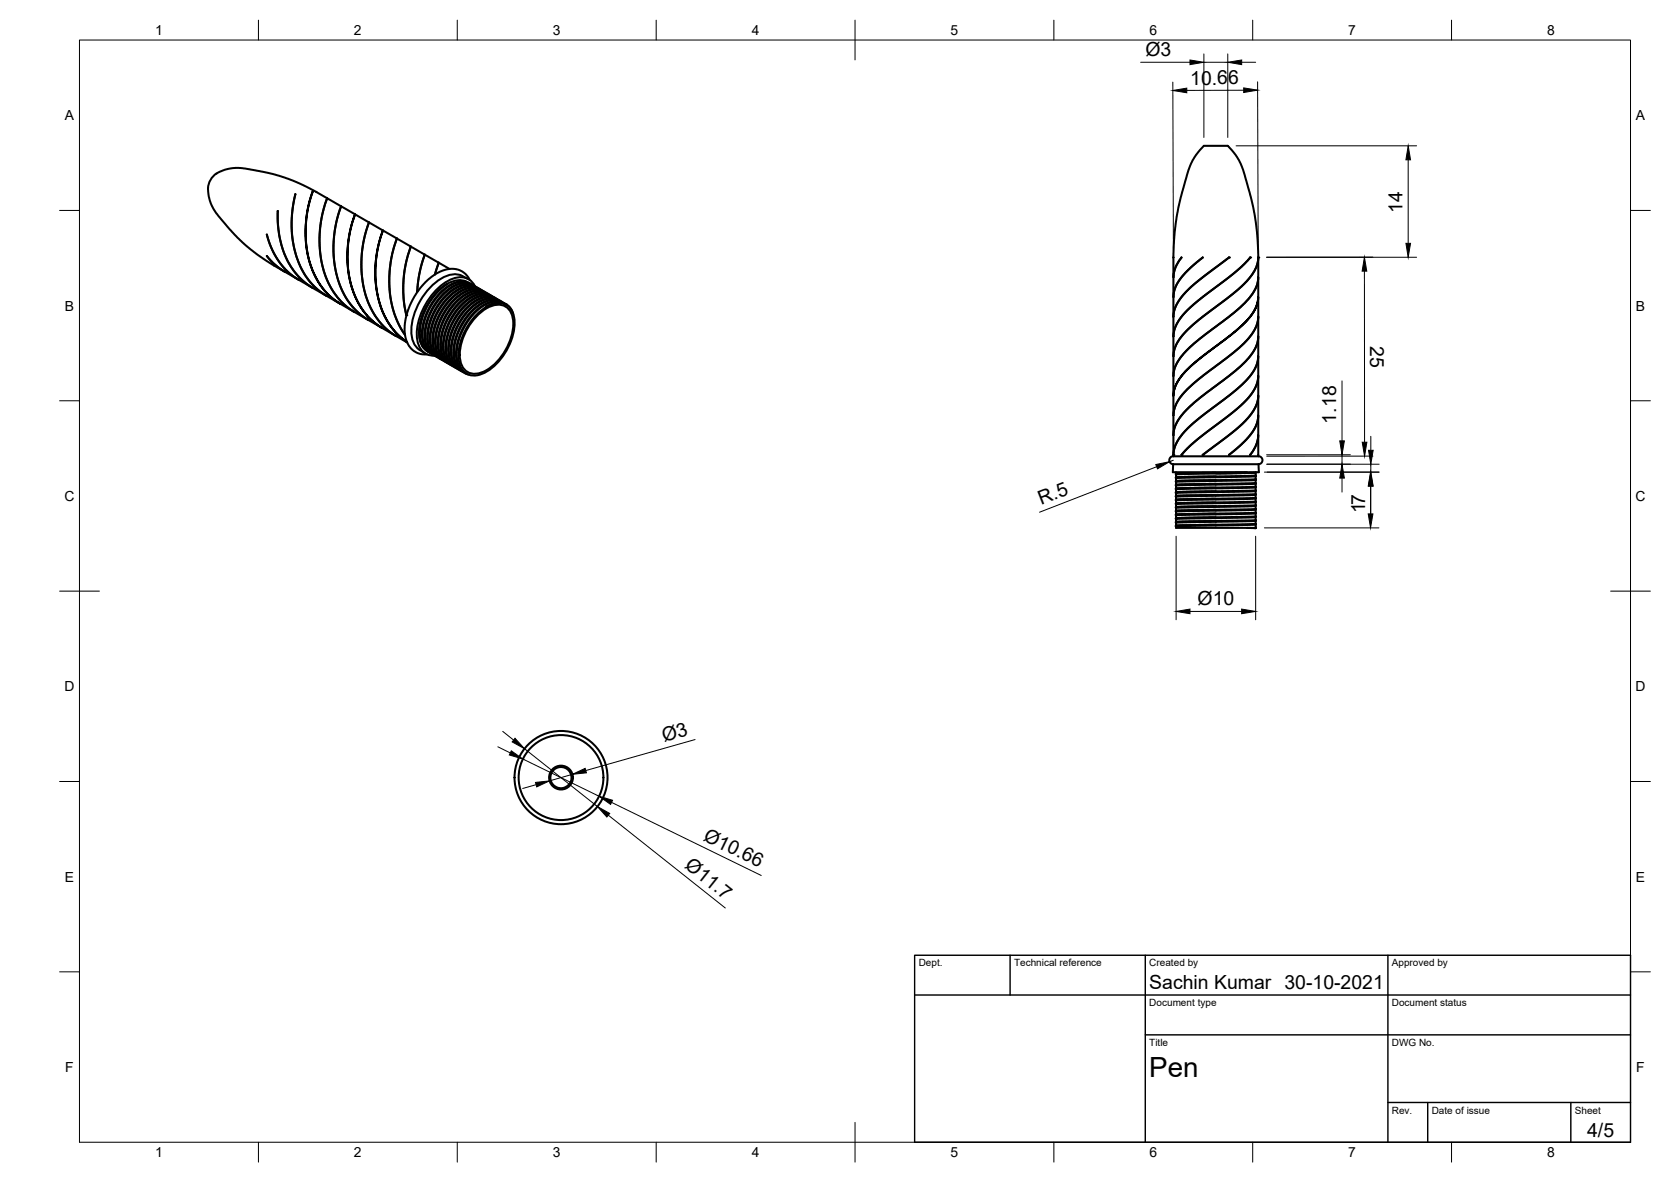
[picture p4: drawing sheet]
<svg xmlns="http://www.w3.org/2000/svg" width="420mm" height="297mm" viewBox="0 0 420 297" stroke-linecap="round" stroke-linejoin="round" font-family="sans-serif">
<!-- layer: Visible -->
<g fill="none" stroke="#000" stroke-width=".51">
<path d="M69.8 53h.1M69.8 53l.1 3.7 .5 3.5a18 18 0 0 0 8.2 12.1M69.8 53l.1 3.4 .5 3.8a18 18 0 0 0 8.2 12.1M78.7 47.9l-.8 2.6-.7 3.5-.3 3.4v3.5l.5 3 .7 2.7 1.3 3.1 1.4 2.3a15.1 15.1 0 0 0 4.8 4.4l-.3-.2a19.6 19.6 0 0 1-8.4-16.2v-3.2l.3-3.3 .8-3.5zM82.2 49.8l-1 3.3-.6 2.9-.3 2.9v2.7l.4 3.5 .7 3.2 .8 2.1 1.2 2.3a16 16 0 0 0 5.7 5.7 19.3 19.3 0 0 1-8.7-15.8v-3.4l.3-3.4 .6-2.9 .9-3.1M85.7 51.8l-.9 3.1-.6 2.6-.4 5.2 .4 4.1 .6 2.9 .9 2.7a16.7 16.7 0 0 0 6.9 8M85.7 51.8l-1.2 4.4-.6 5.3v2.8l.3 2.6 .7 3.2 .7 1.8a16.8 16.8 0 0 0 7 8.5M89.2 53.9l-1.2 4.3-.6 5.3 .3 5.4 .5 2.5 .9 2.6a16.5 16.5 0 0 0 7 8.4 19.1 19.1 0 0 1-8.7-15.5l-.1-2.4 .3-4 .6-3.2zM92.7 55.9l-1.4 5.3-.4 5.2 .1 2.6 .4 3.2 .8 2.9 .9 2.1a16.3 16.3 0 0 0 6.5 7.3 19.2 19.2 0 0 1-8.7-15.8l-.1-2.8 .4-3.9 .5-2.9zM96.2 57.9l-1.3 5.1-.5 4.7 .3 5 .4 2.2 1 3a17.1 17.1 0 0 0 6.3 8.1l-.5-.4a20 20 0 0 1-7.5-15.7v-3.2l.3-2.7 .7-3.4zM96.2 57.9l-16.7-9.7-5.9-2.8-5.1-1.7-5.8-1.2-2.8-.3-2.9 .3a5.4 5.4 0 0 0-4.6 6.3l.5 2.1 .9 1.9 4 4.9 1.9 2 3.1 2.8 1.9 1.5 4.2 2.7M96.3 57.9l3.5 2"/>
<path d="M99.8 59.9l-.9 2.7-.7 3.3-.3 3.6v3.3l.5 3.5 .9 2.8 1 2.5 1.5 2.6M99.8 60l-1.2 3.8-.4 2.6-.3 3.3 .1 3.9 .6 3.3 .8 2.6 1 2.3 1.4 2.3M99.8 59.9l10.5 6.1M67.1 64.3a16.1 16.1 0 0 0 4.5 3.9 15.7 15.7 0 0 1-4.5-3.9zM68.9 66.7h.1M68.9 66.7l23.7 13.7M75.1 70.3l-2.3-1.6-2.4-2.6-2.1-3.7-1.2-3.4 1.4 3.8 2 3.5 2.1 2.2 2.5 1.8M82.1 74.3l-2.6-1.9-2.1-2.2-1.8-3.1-1.2-3-.8-3.8-.3-3.5 .3-4.7 .7-3.3-.7 3.7-.3 4.8 .3 3.3 .8 3.5 1.5 3.6 1.5 2.5 2.4 2.5 2.3 1.6M103.3 62l-1.3 4.5-.5 3.9v4.6l.7 4.2-.1-.4a29.9 29.9 0 0 1 1.2-16.8zM106.8 64l-1.4 5.1-.5 4.2 .4-4.1zM107.2 77a11.1 11.1 0 0 0-1.2 9.7l.4 .6M110.3 66l-1 3"/>
<path d="M110.3 66l-.9 3M110.3 66l2.7 1.6M112.5 71.4l-2 1.6-1.6 1.7-1.5 2.2-1.3 3.2-.5 2.7 .1 2.5 .8 1.9 1.2 1.2M112.5 71.4h-.2l-1.4 .9-2.2 2.3-1.7 2.8-1 2.7a7.8 7.8 0 0 0 .9 7.8l1 .7M117.3 70.8a4.9 4.9 0 0 0-4.8 .5M117.7 70.1a6 6 0 0 0-7.7 .5 16.6 16.6 0 0 0-6.5 13.5 5.1 5.1 0 0 0 2 3.8M118.1 71.3a5.6 5.6 0 0 0-6.1 1.3l-1.7 1.6-1.2 1.5-1.9 3.6-.6 2.1-.3 2.1 .2 2.7a4.4 4.4 0 0 0 1.9 2.6M118.1 70.4l-.8-1.2-1.1-1-1.2-.5-1.5-.2-1.3 .2-1.9 .8-1.7 1-1.7 1.5-1.4 1.6-1.4 2.2-1 1.9-.9 2.4-.4 2-.1 1.9 .3 2.1 .6 1.3a4.8 4.8 0 0 0 4.8 2.7M118.3 71.4l.1 .1M118.4 71.3a5 5 0 0 0-6 .8l-1.3 1-1.5 1.6-1 1.4-1.1 2.1-1.2 3.7-.2 3.1a4.7 4.7 0 0 0 2.5 4M118.6 71.7h.1M118.7 71.6a5.8 5.8 0 0 0-6.2 1.5l-2.6 2.8-1 1.6-1.1 2.2-.8 3.1-.1 2.1 .2 1.3a4.4 4.4 0 0 0 2 2.9"/>
<path d="M118.9 71.9l.1 .1M119 71.8h.1M119 71.7a5.2 5.2 0 0 0-6.2 .9l-2.5 2.5-1 1.4-1.3 2.3-.7 2.1-.5 1.9-.1 1.7 .2 1.6a4.2 4.2 0 0 0 2.4 3.3 4.3 4.3 0 0 1-4.5-4.4 16.3 16.3 0 0 1 8.5-14.8 4.3 4.3 0 0 1 6.1 1.7M119.1 72.3h.1M119.3 72v.1M119.4 72h-.1a6 6 0 0 0-6.4 1.7l-1.6 1.6-1.1 1.5-1.1 1.9-.8 2.1-.5 2-.2 1.7 .1 1.7 .3 1.2a4.3 4.3 0 0 0 1.7 2.1M119.5 72.3l.1 .1M119.6 72.2h.1M119.7 72.1a5.2 5.2 0 0 0-6.2 .9l-2.7 2.7-1.3 1.9-1.1 2.3-.6 1.9-.4 1.8v1.7l.2 1.4a4.3 4.3 0 0 0 2.3 3.1M119.7 79.6a8 8 0 0 1 6.3-3 4.1 4.1 0 0 1 3.1 4.8 14.5 14.5 0 0 1-7.8 12.1 3.8 3.8 0 0 1-5.6-3.3 14.3 14.3 0 0 1 4-10.6zM119.8 72.7h.1M119.9 72.4l.1 .1"/>
<path d="M120 72.4a5.8 5.8 0 0 0-6.2 1.5l-1.3 1.2-1.5 1.9-1.3 2.1-.8 2-.5 2-.2 1.8 .1 1.6 .4 1.3a4.3 4.3 0 0 0 1.7 2.1M120.2 72.7l.1 .1M120.3 72.6h.1M120.4 72.5a5.2 5.2 0 0 0-6.2 .9l-2.7 2.6-1.2 1.7-1.1 2.3-1 3.5-.1 2 .2 1.8a4.1 4.1 0 0 0 2.3 2.8M120.5 73v.1M120.6 72.8v.1M120.7 72.8a5.8 5.8 0 0 0-6.3 1.5l-2.6 2.9-1.1 1.7-.9 1.9-.5 1.8-.4 2v1.7l.4 1.7a4.2 4.2 0 0 0 1.7 2.3M120.9 73.1v.1M121 72.9v.1M121 72.9a5.1 5.1 0 0 0-6 .7l-1.2 1-1.7 1.8-1.9 3.1-1.2 3.5-.3 2 .1 1.3a4.7 4.7 0 0 0 2.5 4.2M121.1 73.4l.1 .1M121.3 73.2h.1"/>
<path d="M121.4 73.2a6 6 0 0 0-6.6 1.8l-2.4 2.6-1.8 3.4-.9 2.9-.1 1.5v1.8a4.5 4.5 0 0 0 2.1 3.5M121.5 73.5h.1M121.6 73.3l.1 .1M121.7 73.2a5 5 0 0 0-6 .8l-1.3 1-1.3 1.4-1.2 1.6-1.1 2.1-1.2 3.5-.2 3.1a4.8 4.8 0 0 0 2.5 4.2M121.8 73.8v.1M121.9 73.6h.1M122 73.5a5.8 5.8 0 0 0-6.2 1.5l-2.6 2.8-2 3.6-.9 3.3-.1 2.1 .2 1.3a4.2 4.2 0 0 0 2 2.9M122.2 73.8l.1 .1M122.3 77l2.2-.9h1.8l1.5 .8 .7 .7 .5 1.1M122.3 73.7v.1M122.3 77l.1 .2zM122.3 73.6a5.2 5.2 0 0 0-6.1 .9l-2.6 2.5-1.3 1.9-.9 1.6-1.2 3.7-.1 3.1a4.7 4.7 0 0 0 2.5 4"/>
<path d="M122.4 74.2h.1M122.6 73.9v.1M122.7 73.9a5.8 5.8 0 0 0-6.3 1.5l-2.5 2.8-1.8 3.1-.6 1.6-.5 2.2-.1 1.9 .2 1.5a4.4 4.4 0 0 0 1.9 2.9M122.9 74.2v.1M122.9 74.1h.1M123 74a5.2 5.2 0 0 0-6.2 .9l-2.5 2.5-1.4 1.9-.9 1.8-.8 2.1-.4 1.9-.1 1.5 .2 1.8a4.4 4.4 0 0 0 2.3 3.3M123.1 74.6h.1M123.2 74.3l.1 .1M123.3 74.3a5.8 5.8 0 0 0-6.2 1.5l-2.4 2.5-2.1 3.6-.6 1.8-.4 2-.1 1.7 .2 1.5a4.4 4.4 0 0 0 2 2.9M123.5 74.6l.1 .1M123.6 74.5h.1M123.6 74.4a5.2 5.2 0 0 0-6.1 .9l-2.7 2.6-1.2 1.7-1 2.1-.8 2.1-.3 1.6-.1 2 .2 1.8a4.1 4.1 0 0 0 2.3 2.8"/>
<path d="M123.8 74.9v.1M123.9 74.7l.1 .1M124 74.7a5.8 5.8 0 0 0-6.3 1.5l-1.4 1.4-1.2 1.5-1.8 3.2-.7 2.3-.4 1.7v2.1l.2 1a4.3 4.3 0 0 0 1.9 2.8M124.2 75v.1M124.2 74.9h.1M124.3 74.8a5.3 5.3 0 0 0-6.2 .9l-2.7 2.6-1 1.5-1.3 2.5-1 3.5-.1 2 .2 1.2a4.4 4.4 0 0 0 2.4 3.4M124.4 75.3l.1 .1M124.6 75.1h.1M124.7 75.1a5.8 5.8 0 0 0-6.3 1.5l-1.5 1.4-1.2 1.5-1.8 3.4-.7 2-.3 1.8v1.6l.2 1.5a4.2 4.2 0 0 0 1.9 2.8M124.8 75.4h.1M124.9 75.2l.1 .1M125 75.1a5.3 5.3 0 0 0-6.2 .9l-2.4 2.3-1.3 1.9-.9 1.6-.7 1.6-.6 2.1-.2 3.1a4.7 4.7 0 0 0 2.5 4.2"/>
<path d="M125.1 75.7v.1M125.2 75.5h.1M125.3 75.4a5.8 5.8 0 0 0-6.3 1.5l-1.4 1.5-1.6 2.1-1.7 3.5-.5 1.8-.3 1.9 .1 2 .4 1.3a3.8 3.8 0 0 0 1.7 1.9M125.5 75.8h.1M125.6 75.6v.1M125.6 75.5a5 5 0 0 0-6 .8l-1.4 1.2-1.3 1.4-2.2 3.4-1.2 3.8-.1 3.1a4.7 4.7 0 0 0 2.5 4M125.8 76.1v.1M125.9 75.8v.1M126 75.8h-.1a6 6 0 0 0-6.4 1.7l-2.3 2.6-1.4 2.2-.7 1.6-.8 3.1-.1 1.9 .2 1.5a4.2 4.2 0 0 0 1.9 2.9M126.2 76.1v.1M126.2 76h.1M126.3 75.9a5.2 5.2 0 0 0-6.2 .9l-2.5 2.5-2.2 3.4-1.1 3.3-.3 1.9v1.7a4.6 4.6 0 0 0 2.5 4"/>
<path d="M126.5 76.2l.1 .1M126.7 76.3l-.9-.1-1.4 .1-2 .9M126.7 76.3l.6 .3M126.7 76.3a5.1 5.1 0 0 1 2.7 5.9 15.1 15.1 0 0 1-8.5 11.9 4 4 0 0 1-5.6-3.8 15.4 15.4 0 0 1 7-13.2M126.9 76.4a5.2 5.2 0 0 0-6 .9l-1.7 1.5-1.2 1.5-1.3 1.9-.8 1.8-1 3.5-.1 1.7 .2 1.5a4.1 4.1 0 0 0 2.2 3.1M126.9 76.3a5.1 5.1 0 0 0-6 .8l-2.6 2.5-2.1 3.3-1.2 3.4-.3 2.8a4.7 4.7 0 0 0 3.1 5M295 79.6a10.6 10.6 0 0 1 4.2-7.2l3.9-3.3 5.9-4.4-7.4 5.6-3.4 3a9.6 9.6 0 0 0-3.2 6.3M295.1 74.6l.3-2 1.2-2.3 2.5-2.8 3.3-2.8-3.1 2.7-2.5 2.6-1.4 2.5-.3 2.2M295.1 69.7l.2-1.6 .3-1.1 1.5-2.3-1.6 2.7-.4 2.3M298.4 78l3.4-2.9 8.9-6.8 3.6-3.6-1.7 1.9-2.2 2-9 6.8-2.8 2.5-1.5 1.7-1.3 2-.5 1.4-.3 1.5 .3-1.8 .6-1.4 1-1.6zM316.4 74.6a10 10 0 0 1-3.9 7l-2.9 2.5-9.8 7.6-2.5 2.5-1.4 2.2a6.7 6.7 0 0 0-.9 3 11.3 11.3 0 0 1 4.8-7.7l11.2-8.7 2.4-2.4 1.7-2.1a7.3 7.3 0 0 0 1.3-3.9zM316.4 69.6a10.6 10.6 0 0 1-4.3 7.4l-3 2.6-8.9 6.7-2.4 2.4-1.6 2.1a6.9 6.9 0 0 0-1.2 3.7v-.2a12 12 0 0 1 5-7.8l10.7-8.3 2.9-2.7 1.6-2.2a6.7 6.7 0 0 0 1.2-3.7z"/>
<path d="M316.4 79.6a10.9 10.9 0 0 1-4.5 7.6l-11.9 9.3-2.7 2.7-1.2 1.7a6.8 6.8 0 0 0-1 3.5 10.1 10.1 0 0 1 4-7.2l3.5-2.9 9-7 2.3-2.3 1.3-1.7a7.2 7.2 0 0 0 1.2-3.7zM316.4 64.7a11.1 11.1 0 0 1-4.6 7.5l-10.9 8.6-2.6 2.3-1.6 2a7.6 7.6 0 0 0-1.6 4.4 10.6 10.6 0 0 1 4.3-7.3l2.2-2 9.8-7.5 2.7-2.7 1.5-2.2a6.7 6.7 0 0 0 .8-3.1M92.6 80.4l7 4.1M99.7 84.5l2.7 1.5M105.5 87.9l1.4 .9M108 88.5h.1M108.4 88.7h.1M108.7 88.9h.1M108.7 88.8h.1M109 89l.1 .1M109.1 88.8h.1M109.3 89.3h.1"/>
<path d="M109.4 89.2h.1M109.7 89.4l.1 .1M109.8 89.2h.1M110 89.6l.1 .1M110.1 89.5h.1M110.3 89.8h.1M110.4 89.6h.2M110.6 90l.1 .1M110.7 89.9h.1M111 90.2h.1M111.1 90h.1M111.3 90.4l.1 .1"/>
<path d="M111.4 90.3h.1M111.7 90.6h.1M111.8 90.4h.1M112 90.8h.1M112 90.7h.1M112.3 90.9l.1 .1M112.4 90.7h.1M112.6 91.2h.1M112.7 91l.1 .1M113 91.3h.1M113.1 91.1h.1M113.3 91.6h.1"/>
<path d="M113.4 91.4h.1M113.6 91.7h.1M113.8 91.5h.1M113.9 91.9l.1 .1M114 91.8h.1M114.3 92.1h.1M114.4 91.9h.1M114.6 92.3l.1 .1M114.7 92.2h.1M115 92.5h.1M115.1 92.3h.1M115.3 92.7h.1"/>
<path d="M115.3 92.6h.1M115.6 92.8l.1 .1M115.7 92.7h.1M115.9 93.1h.1M116 92.9l.1 .1M116.3 93.2h.1M116.6 93.5h.1M117 93.7l.3 .2M316.4 89.5a10 10 0 0 1-3.9 7l-2.9 2.5-9.8 7.6-2.5 2.5-1.4 2.1a6.7 6.7 0 0 0-.9 3.1 11.1 11.1 0 0 1 4.6-7.5l12-9.6 1.8-1.7 1.7-2.1a7.3 7.3 0 0 0 1.3-3.9zM316.4 99.4a10.6 10.6 0 0 1-4.1 7.3l-4 3.2-5.9 4.4 7.4-5.6 3.4-3a9.7 9.7 0 0 0 3.2-6.3zM316.4 94.5l-.3 1.7-.6 1.5-.8 1.3-1.6 1.8-3.7 3.3-8.9 6.8-3.4 3.4 1.5-1.7 2.6-2.3 8.6-6.5 3.1-2.8 1.4-1.6 1.3-1.8 .5-1.4zM316.4 84.5a10.5 10.5 0 0 1-4.1 7.2l-3.2 2.8-8.6 6.5-2.7 2.6-1.5 1.9a6.8 6.8 0 0 0-1.2 3.9 10.6 10.6 0 0 1 4.2-7.4l2.3-2 9.6-7.3 2-2 2-2.5a7.1 7.1 0 0 0 1.2-3.7z"/>
<path d="M295 116.7a1.02 1.02 0 0 1-1-1.3 1.02 1.02 0 0 1 1.4-.7h20a1.98 1.98 0 0 1 2 .5 1.01 1.01 0 0 1-.9 1.5M295 116.7l-.1 2h21.6l-.1-2M295 116.7h21.4M295 114.7v-50.6l.4-5.7 .9-6.1 2.3-8.9 1.3-3.1 1.9-2.7a1.61 1.61 0 0 1 1.5-1h4.2a1.51 1.51 0 0 1 2 .8l2.1 2.9 1 2.4 2.6 9.6 .9 6.1 .3 5.7v50.6M295.7 119.2v.8l20-.5M295.7 118.7v.3l17.8-.3M295.7 119.2l20-.4 .1 .7-.1 .2-1.6 .1-18.4 .4M305.7 118.8l-9.3 .2h-.7v.2M305.7 119.7l-9.7 .2-.4 .1 .1 .2M315.7 119.7l.1 .9-.2 .1-19.9 .4M315.8 118.7l-1.8 .2-8.3 .1M316.4 109.3l-.2 1.3-.4 1.4-1.5 2.3 1.6-2.6 .5-2.3"/>
<path d="M316.4 104.4l-.1 1.2-.4 1.3-1.6 2.5-2.2 2.3-3.1 2.6 3.5-2.9 2.1-2.4 1.3-2.3zM295.7 131.4v.7l20-.5M295.7 130.4v.8l20-.5M295.7 129.5v.7l20-.4M295.7 128.6v.7l20-.5M295.7 125.8v.7l20-.5M295.7 123v.7l20-.5M295.7 122v.8l20-.5M295.7 121.1v.7l20-.4M295.7 120.2v.7l20-.5M295.7 123.9v.7M295.7 124.8v.7"/>
<path d="M305.7 120.7l-9.2 .1-.8 .1v.2M305.7 121.6l-9.7 .2h-.4l.1 .2M305.7 122.5l-9.6 .2-.5 .1 .1 .2M305.7 123.5l-9.5 .1-.6 .1 .1 .2M305.7 124.4l-9.5 .2h-.6l.1 .2M305.7 125.3l-9.4 .2h-.6v.3M305.7 126.3l-9.4 .1-.6 .1v.2M305.7 127.2l-9.3 .2h-.7v.2M305.7 128.1l-9.3 .2-.7 .1v.2M305.7 129.1l-9.7 .2h-.4l.1 .2M305.7 130l-9.2 .2h-.8v.2M305.7 130.9l-9.2 .2-.8 .1v.2"/>
<path d="M305.7 131.9l-9.6 .1-.5 .1 .1 .2M313.5 132.7h2.2M315.6 132.6l.2 .1M315.7 125.1l-20 .5M315.7 124.2l-20 .4M315.7 127v.2h-1.1l-18.9 .4v.8l20-.5M315.7 126v.2l-1.1 .1-18.9 .4v.7l20-.4M315.7 120.6l.1 .9-.4 .1-19.7 .4M315.7 121.6l.1 .8-.4 .1-19.7 .5M315.7 123.2v.3h-1.3l-18.7 .4M315.7 123.4l.1 .9-.4 .1-19.7 .4M315.7 124.4l.1 .9h-.3l-19.8 .5"/>
<path d="M315.7 127.9v.2l-1 .1-19 .4M315.7 128.8v.2l-1.6 .1-18.4 .4M315.7 129.8v.2h-.8l-19.2 .4M315.7 130.7v.2l-1.4 .1-18.6 .4M315.7 131.6l.1 .2-.8 .1-19.3 .4M315.7 131.8v.9h-20v-.4M315.7 122.5v.7M315.7 125.3v.7M315.7 126.2v.8M315.7 127.2v.7M315.7 128.1v.7M315.7 129v.8"/>
<path d="M315.7 130v.7M315.7 130.9v.7"/>
<circle cx="141" cy="195.4" r="2.66"/>
<circle cx="141.1" cy="195.4" r="10.7"/>
<circle cx="141.1" cy="195.4" r="3"/>
<circle cx="141.1" cy="195.4" r="11.7"/>
</g>
<g fill="#000">
<circle cx="102.2" cy="79.2" r=".25"/>
<circle cx="309" cy="64.7" r=".25"/>
<circle cx="314.3" cy="64.7" r=".25"/>
<circle cx="316.4" cy="64.7" r=".25"/>
<circle cx="295" cy="114.3" r=".25"/>
<circle cx="297.1" cy="114.3" r=".25"/>
<circle cx="302.4" cy="114.3" r=".25"/>
</g>
<circle cx="127.3" cy="76.6" r=".24" fill="#000" stroke="#000" stroke-width=".25"/>
<!-- layer: Border -->
<g fill="none" stroke="#000" stroke-width=".25">
<path d="M20 10.1h390v276.9h-390zM65 5.1v5M115 5.1v5M165 5.1v5M215 5.1v10M265 5.1v5M315 5.1v5M365 5.1v5M15 52.9h5M410 52.9h5M15 100.7h5M410 100.7h5"/>
<path d="M15 148.6h10M405 148.6h10M15 196.4h5M410 196.4h5M15 244.2h5M410 244.2h5M65 287v5M115 287v5M165 287v5M215 282.1v9.9M265 287v5M315 287v5"/>
<path d="M365 287v5"/>
</g>
<!-- layer: TitleBlock -->
<path d="M230 240.1h180v46.9h-180zM230 250h180M254 240.1v9.9M288 240.1v46.9M349 240.1v46.9M288 260.1h122M349 277.1h61M359 277.1v9.9M395 277.1v9.9" fill="none" stroke="#000" stroke-width=".36"/>
<!-- layer: Dimensions -->
<g fill="none" stroke="#000" stroke-width=".25">
<path d="M286.8 15.6h12.4M302.7 13.6v21M302.7 15.6h6M308.7 13.6v21M312.2 15.6h3.5M294.9 20.6l.1 42M310.8 36.6h45.4M312.7 22.7h-14.3M316.2 20.6l.2 42M354.1 40.2v21M318.5 64.7h37.7M343.1 68.1v43"/>
<path d="M337.4 95.7v15.1M290.8 117.3l-29.4 11.4M295 115.7l-.9 .3M317.9 118.6h28.9M318.5 114.3h21M318.5 116.7h28.3M337.4 114.3v2.4M344.7 109.7v3.5M344.7 116.7v1.9M345.2 114.6h-26.7M295.7 134.8v21M315.7 134.8v21"/>
<path d="M317.9 132.7h28.8M337.4 120.1v3.6M344.6 122.2v6.9M344.7 122.2v7.5M299.2 153.7h13M125.2 187.7l3.1 1.5M126.4 183.8l2.7 2.2M131.5 190.7l19.1 9.4M131.9 188.2l18.3 14.5M134.8 197.2l-3.4 .9M143.9 194.6l-5.7 1.6M174.8 185.9l-27.5 7.7"/>
<path d="M153 204.9l29.4 23.3M153.8 201.6l37.6 18.4"/>
</g>
<g fill="#000" stroke="#000" stroke-width=".25">
<path d="M299.2 15.1l3.5 .5-3.5 .6zM308.7 15.6l3.5-.5v1.1zM294.9 22.7l3.5-.6v1.2zM312.7 22.1l3.5 .6-3.5 .5zM354.1 36.6l.6 3.6h-1.2zM343.1 64.6l.6 3.5h-1.2zM353.5 61.2h1.2l-.6 3.5zM290.6 116.7l3.5-.7-3.1 1.8zM336.9 110.8h1.1l-.6 3.5zM342.5 111.1h1.2l-.6 3.5zM344.1 113.2h1.2l-.6 3.5zM337.4 116.7l.6 3.4h-1.1z"/>
<path d="M344 129.1h1.2l-.6 3.6zM344.6 118.6l.6 3.6h-1.2zM344.7 118.6l.6 3.6h-1.2zM295.7 153.7l3.5-.6v1.1zM312.2 153.1l3.5 .6-3.5 .5zM128.6 188.7l2.9 2-3.4-1zM129.5 185.5l2.4 2.7-3.1-1.8zM134.6 196.6l3.6-.4-3.2 1.5zM143.9 194.6l3.2-1.5 .3 1.1zM150.2 202.7l3.1 1.7-.7 .9zM150.6 200.1l3.4 1-.5 1z"/>
</g>
<text font-size="7" x="289" y="270.6">Pen</text>
<g font-size="4.9">
<text x="288" y="14.1">Ø3</text>
<text x="299.3" y="21.3">10.66</text>
<text x="352.7" y="53.5" transform="rotate(-90 352.7 53.5)">14</text>
<text x="344.6" y="86.9" transform="rotate(90 344.6 86.9)">25</text>
<text x="336" y="106.4" transform="rotate(-90 336 106.4)">1.18</text>
<text x="261.8" y="127" transform="rotate(-21 261.8 127)">R.5</text>
<text x="343.3" y="128.9" transform="rotate(-90 343.3 128.9)">17</text>
<text x="301.1" y="152.1">Ø10</text>
<text x="167" y="186.5" transform="rotate(-16 167 186.5)">Ø3</text>
<text x="176.6" y="211.1" transform="rotate(26 176.6 211.1)">Ø10.66</text>
<text x="172" y="218" transform="rotate(38 172 218)">Ø11.7</text>
<text x="289" y="248.5">Sachin Kumar 30-10-2021</text>
<text x="399.1" y="285.7">4/5</text>
</g>
<g font-size="3.5">
<text x="39" y="8.8">1</text>
<text x="89" y="8.8">2</text>
<text x="139" y="8.8">3</text>
<text x="189" y="8.8">4</text>
<text x="239" y="8.8">5</text>
<text x="289" y="8.8">6</text>
<text x="339" y="8.8">7</text>
<text x="389" y="8.8">8</text>
<text x="16.3" y="30.2">A</text>
<text x="411.3" y="30.2">A</text>
<text x="16.3" y="78">B</text>
<text x="411.3" y="78">B</text>
<text x="16.2" y="125.9">C</text>
<text x="411.2" y="125.9">C</text>
<text x="16.2" y="173.7">D</text>
<text x="411.2" y="173.7">D</text>
<text x="16.3" y="221.6">E</text>
<text x="411.3" y="221.6">E</text>
<text x="16.4" y="269.4">F</text>
<text x="411.4" y="269.4">F</text>
<text x="39" y="290.8">1</text>
<text x="89" y="290.8">2</text>
<text x="139" y="290.8">3</text>
<text x="189" y="290.8">4</text>
<text x="239" y="290.8">5</text>
<text x="289" y="290.8">6</text>
<text x="339" y="290.8">7</text>
<text x="389" y="290.8">8</text>
</g>
<g font-size="2.5">
<text x="231" y="242.9">Dept.</text>
<text x="255" y="242.9">Technical reference</text>
<text x="289" y="242.9">Created by</text>
<text x="350" y="242.9">Approved by</text>
<text x="289" y="252.8">Document type</text>
<text x="350" y="252.8">Document status</text>
<text x="289" y="262.9">Title</text>
<text x="350" y="262.9">DWG No.</text>
<text x="350" y="279.9">Rev.</text>
<text x="360" y="279.9">Date of issue</text>
<text x="396" y="279.9">Sheet</text>
</g>
</svg>
